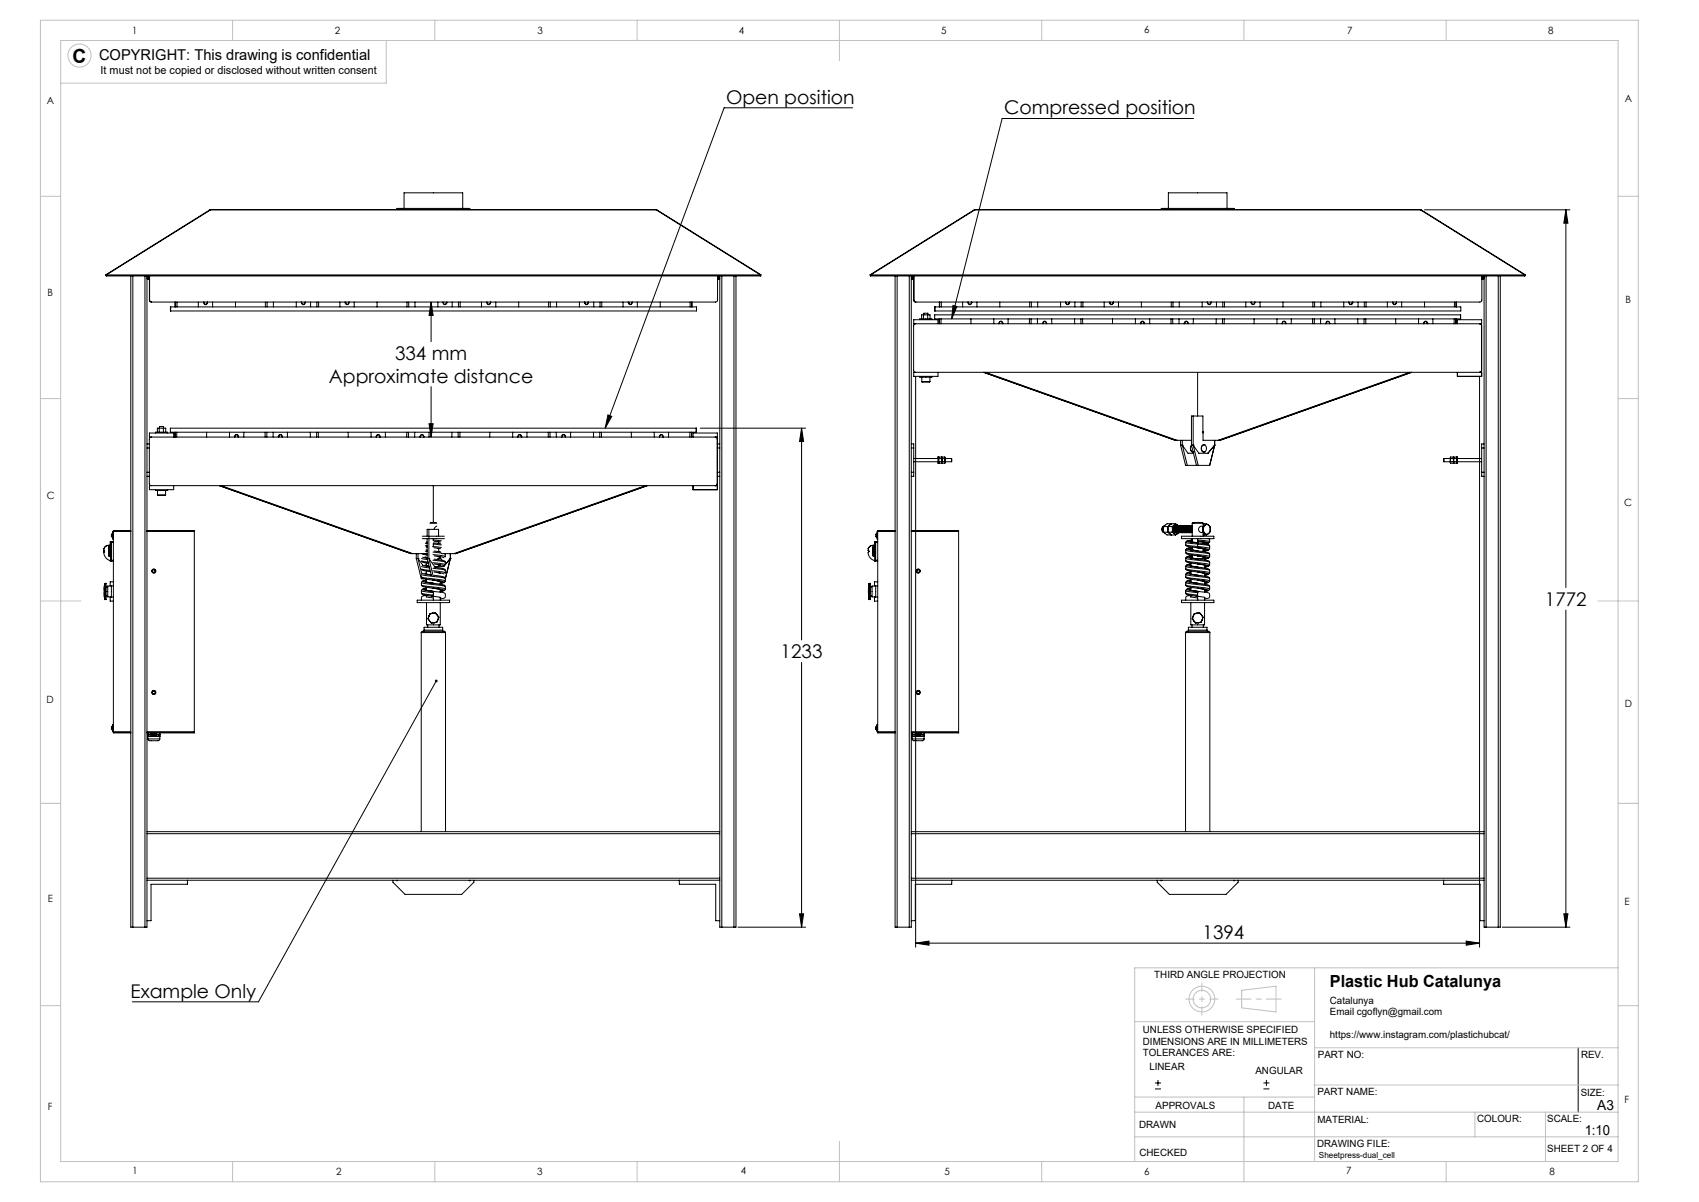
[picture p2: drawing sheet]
<svg xmlns="http://www.w3.org/2000/svg" width="420mm" height="297mm" viewBox="0 0 420 297" stroke-linecap="round" stroke-linejoin="round" font-family="sans-serif">
<g fill="none" stroke="#000" stroke-width=".25">
<path d="M210.8 26.6h-31.8l-29.4 79.2M295.1 29.3h-47.4l-12.4 49.5M51.9 51.8l.1 .1M52.1 51.8h110.1M52.1 51.8h.1M52.1 51.8l-25.8 16.1M99.1 51.5h-.2a.49 .49 0 0 0-.8 .3M99.1 51.5h16M99.1 51.5v.3M99.9 51.5v-3.9h14.5v3.9M115.1 51.5h.2a.49 .49 0 0 1 .8 .3M115.1 51.5v.3"/>
<path d="M162.2 51.8h.1M162.2 51.8l25.8 16.1M162.4 51.8l-.1 .1M162.4 51.8l25.8 16.1-.2 .3M162.4 51.8h-110.4l-25.9 16.1 .2 .3M240.9 51.8v.1M241 51.8h110.1M241 51.8h.1M241 51.8l-25.8 16.1M288.1 51.5h-.2a.49 .49 0 0 0-.8 .3M288.1 51.5h16M288.1 51.5v.3"/>
<path d="M288.8 51.5v-3.9h14.5v3.9M304.1 51.5h.2a.49 .49 0 0 1 .8 .3M304.1 51.5v.3M351.1 51.8h.1M351.1 51.8l25.8 16.1M351.3 51.8h-110.4l-25.8 16.1 .1 .3M351.3 51.8l25.8 16.1-.2 .3M351.3 51.8l-.1 .1M352.1 51.8h36M387.1 51.8l.5 3.3h-1zM387.1 51.8v93.4M26.3 67.9h161.7"/>
<path d="M26.3 68.2h161.7M26.3 67.9v.3M32.3 68.2v160.9h.5M32.8 68.2v160.9M35.8 68.2v160.9M36.3 68.2v160.9h-.5M36.3 68.8l.1 .1M36.4 68.2v.7M36.4 68.9h.1M36.5 68.2v.7M36.5 68.2v.6M36.5 68.8l.1 .1"/>
<path d="M36.5 68.8v.1M36.6 68.2v.7M36.6 68.9h.1M36.7 68.2v.7M36.7 68.2v.6M36.7 68.8v.1M36.7 68.8l.1 .1M36.8 68.2l.1 .7zM36.8 68.9h.1M36.9 74.1l.2 .4 .3 .1M36.9 68.8v.1M36.9 68.2v5.9"/>
<path d="M37 74.1l.1 .4 .4 .1M42.1 75.8h130.1v1h-130.1zM42.2 75.8v1M43.3 74.6v1.2M43.8 74.6v1.2M49 74.6v1.2M50.3 74.6a.51 .51 0 0 0 .5 .7 .51 .51 0 0 0 .5-.7 .44 .44 0 0 1-.4 .6 .44 .44 0 0 1-.5-.6M52.6 74.6v1.2M58.2 74.6v1.2M65.6 74.6v1.2M66 74.6v1.2M67.6 74.6v1.2"/>
<path d="M73.2 74.6v1.2M75.4 74.6a.44 .44 0 0 1-.5 .6 .44 .44 0 0 1-.4-.6 .51 .51 0 0 0 .5 .7 .51 .51 0 0 0 .5-.7M76.8 74.6v1.2M78.3 74.6v1.2M78.8 74.6v1.2M84 74.6v1.2M85.3 74.6a.51 .51 0 0 0 .5 .7 .51 .51 0 0 0 .5-.7 .44 .44 0 0 1-.4 .6 .44 .44 0 0 1-.5-.6M87.6 74.6v1.2M93.2 74.6v1.2M100.6 74.6v1.2M101 74.6v1.2M102.6 74.6v1.2"/>
<path d="M106.6 74.6l.5 3.3h-1zM106.6 74.6v9.8M108.2 74.6v1.2M110.4 74.6a.44 .44 0 0 1-.5 .6 .44 .44 0 0 1-.4-.6 .51 .51 0 0 0 .5 .7 .51 .51 0 0 0 .5-.7M111.8 74.6v1.2M113.3 74.6v1.2M113.8 74.6v1.2M119 74.6v1.2M120.3 74.6a.51 .51 0 0 0 .5 .7 .51 .51 0 0 0 .5-.7M120.4 74.6a.44 .44 0 0 0 .5 .6 .44 .44 0 0 0 .4-.6M122.6 74.6v1.2M128.2 74.6v1.2"/>
<path d="M135.6 74.6v1.2M136 74.6v1.2M137.6 74.6v1.2M143.2 74.6v1.2M145.4 74.6a.44 .44 0 0 1-.5 .6 .44 .44 0 0 1-.4-.6 .51 .51 0 0 0 .5 .7 .51 .51 0 0 0 .5-.7M146.8 74.6v1.2M148.3 74.6v1.2M148.8 74.6v1.2M154 74.6v1.2M155.3 74.6a.51 .51 0 0 0 .5 .7 .51 .51 0 0 0 .5-.7 .44 .44 0 0 1-.4 .6 .44 .44 0 0 1-.5-.6M157.6 74.6v1.2M163.2 74.6v1.2"/>
<path d="M170.6 74.6v1.2M171 74.6v1.2M177.4 68.2v5.9l-.2 .4-.3 .1h-139.4M177.4 68.9h.1M177.4 68.2v.7zM177.5 68.2v.6M177.5 68.8v.1M177.5 68.8l.1 .1M177.6 68.2v.7M177.6 68.9h.1M177.7 68.2v.7M177.7 68.2v.6"/>
<path d="M177.7 68.8v.1M177.7 68.8l.1 .1M177.8 68.2v.7M177.8 68.9h.1M177.9 68.2v.7M177.9 68.2v160.9h.5M177.9 68.8v.1M178.4 68.2v160.9M181.4 68.2v160.9M181.9 68.2v160.9h-.5M188 67.9v.3M215.2 67.9h161.7"/>
<path d="M215.2 68.2h161.7M215.2 67.9v.3M221.3 68.2v160.9h.5M221.8 68.2v160.9M224.8 68.2v160.9M225.3 68.2v160.9h-.5M225.3 68.8l.1 .1M225.4 68.2v.7M225.4 68.9h.1M225.5 68.2v.6M225.5 68.8l.1 .1M225.5 68.8l-.1 .1"/>
<path d="M225.6 68.2v.7zM225.6 68.9h.1M225.7 68.2v.6M225.7 68.8l-.1 .1M225.7 68.8v.1M225.7 68.2v.7M225.7 68.9h.1M225.8 68.2v.7M225.9 68.2v5.9l.1 .4 .4 .1M225.9 68.8l-.1 .1M225.9 68.2v5.9l.2 .4 .3 .1h139.4l.4-.1 .1-.4v-5.9M226.4 80l-.4 .1-.1 .4v11l.1 .4 .4 .1"/>
<path d="M227.4 79v-.2h3v.2M227.8 78.8v-1h2.1v1M228.3 77.8v1M228.4 77.8v-.4h1l-.1 1.4M231.1 77.8h130v1h-130zM231.1 75.8h130v1h-130zM231.1 75.8v1M231.9 80v-1h-6v1h140.4v-1h-6v1M232.2 78.8v1.2M232.2 74.6v1.2M232.6 78.8v1.2M232.7 74.6v1.2"/>
<path d="M235.6 75.5l1 .2-1.3 3.1zM238 74.6v1.2M239.2 74.6a.51 .51 0 0 0 .5 .7 .51 .51 0 0 0 .5-.7 .44 .44 0 0 1-.4 .6 .44 .44 0 0 1-.4-.6M240 78.8v1.2M241.5 74.6v1.2M245.7 78.8v1.2M247.2 74.6v1.2M247.8 80a.44 .44 0 0 0-.4-.6 .44 .44 0 0 0-.5 .6 .51 .51 0 0 1 .5-.7 .51 .51 0 0 1 .5 .7M249.2 78.8v1.2M254.5 78.8v1.2M254.5 74.6v1.2M254.9 78.8v1.2"/>
<path d="M255 74.6v1.2M256.5 78.8v1.2M256.5 74.6v1.2M257.7 80a.51 .51 0 0 1 .5-.7 .51 .51 0 0 1 .5 .7 .44 .44 0 0 0-.4-.6 .44 .44 0 0 0-.4 .6M260 78.8v1.2M262.2 74.6v1.2M264.3 74.6a.44 .44 0 0 1-.4 .6 .44 .44 0 0 1-.4-.6 .51 .51 0 0 0 .4 .7 .51 .51 0 0 0 .5-.7M265.6 78.8v1.2M265.7 74.6v1.2M267.2 78.8v1.2M267.3 74.6v1.2M267.6 78.8v1.2"/>
<path d="M267.7 74.6v1.2M273 74.6v1.2M274.2 74.6a.51 .51 0 0 0 .5 .7 .51 .51 0 0 0 .5-.7 .44 .44 0 0 1-.4 .6 .44 .44 0 0 1-.4-.6M275 78.8v1.2M276.5 74.6v1.2M280.7 78.8v1.2M282.2 74.6v1.2M282.8 80a.44 .44 0 0 0-.4-.6 .44 .44 0 0 0-.5 .6 .51 .51 0 0 1 .5-.7 .51 .51 0 0 1 .5 .7M284.2 78.8v1.2M289.5 78.8v1.2M289.5 74.6v1.2M289.9 78.8v1.2"/>
<path d="M290 74.6v1.2M291.5 78.8v1.2M291.5 74.6v1.2M292.7 80a.51 .51 0 0 1 .5-.7 .51 .51 0 0 1 .5 .7 .44 .44 0 0 0-.4-.6 .44 .44 0 0 0-.4 .6M295 78.8v1.2M297.2 74.6v1.2M299.3 74.6a.44 .44 0 0 1-.4 .6 .44 .44 0 0 1-.4-.6 .51 .51 0 0 0 .4 .7 .51 .51 0 0 0 .5-.7M300.6 78.8v1.2M300.7 74.6v1.2M302.2 78.8v1.2M302.3 74.6v1.2M302.6 78.8v1.2"/>
<path d="M302.7 74.6v1.2M308 74.6v1.2M309.2 74.6a.51 .51 0 0 0 .5 .7 .51 .51 0 0 0 .5-.7 .44 .44 0 0 1-.4 .6 .44 .44 0 0 1-.4-.6M310 78.8v1.2M311.5 74.6v1.2M315.7 78.8v1.2M317.2 74.6v1.2M317.8 80a.44 .44 0 0 0-.4-.6 .44 .44 0 0 0-.5 .6 .51 .51 0 0 1 .5-.7 .51 .51 0 0 1 .5 .7M319.2 78.8v1.2M324.5 78.8v1.2M324.5 74.6v1.2M324.9 78.8v1.2"/>
<path d="M325 74.6v1.2M326.5 78.8v1.2M326.5 74.6v1.2M327.7 80a.51 .51 0 0 1 .5-.7 .51 .51 0 0 1 .5 .7 .44 .44 0 0 0-.4-.6 .44 .44 0 0 0-.4 .6M330 78.8v1.2M332.2 74.6v1.2M334.3 74.6a.44 .44 0 0 1-.4 .6 .44 .44 0 0 1-.4-.6 .51 .51 0 0 0 .4 .7 .51 .51 0 0 0 .5-.7M335.6 78.8v1.2M335.7 74.6v1.2M337.2 78.8v1.2M337.3 74.6v1.2M337.6 78.8v1.2"/>
<path d="M337.7 74.6v1.2M343 74.6v1.2M344.2 74.6a.51 .51 0 0 0 .5 .7 .51 .51 0 0 0 .5-.7 .44 .44 0 0 1-.4 .6 .44 .44 0 0 1-.4-.6M345 78.8v1.2M346.5 74.6v1.2M350.7 78.8v1.2M352.2 74.6v1.2M352.8 80a.44 .44 0 0 0-.4-.6 .44 .44 0 0 0-.5 .6 .51 .51 0 0 1 .5-.7 .51 .51 0 0 1 .5 .7M354.2 78.8v1.2M359.5 78.8v1.2M359.5 74.6v1.2M359.9 78.8v1.2"/>
<path d="M360 74.6v1.2M361.1 77.8v1M365.8 80l.3 .1 .2 .4v11l-.2 .4-.3 .1M366.3 68.9h.1M366.4 68.2v.7M366.4 68.9h.1M366.5 68.2v.6M366.5 68.8l-.1 .1M366.5 68.8l.1 .1M366.6 68.2v.7M366.6 68.9h.1M366.7 68.2v.6"/>
<path d="M366.7 68.8l.1 .1M366.7 68.8l-.1 .1M366.8 68.2v.7M366.8 68.9h.1M366.9 68.2v160.9h.5M366.9 68.8l-.1 .1M367.4 68.2v160.9M370.4 68.2v160.9M370.9 68.2v160.9h-.5M376.9 67.9v.3M106.6 95.5v12.5M226.4 93v141"/>
<path d="M227.4 93v.2h3v-.2M227.9 94.3h2M227.9 93.2v1.1M229.9 93.2v1.1M231.9 92v1h-6v-1h140.4v1h-6v-1M243.2 92l47.3 16.8h4M243.6 92l47.4 16.8M296.1 92v10.8M348.5 92l-47.4 16.8M349 92l-47.4 16.8h-4.2v-1.9M365.8 93v141M36.3 116.7h.6"/>
<path d="M36.3 117.7h.6M36.3 109.7h.6M36.3 110.7h.6M37.4 108l-.3 .1-.2 .4v11l.2 .4 .3 .1M38.4 107v-.2h3v.2M38.9 106.8v-1h2.1v1M39.4 105.8v1M39.4 105.8v-.4h1v1.4M42.1 105.8h130v1h-130zM42.9 108v-1h-6v1h140.4v-1h-6v1M42.9 120v1h-6v-1h140.4v1h-6v-1M43.3 106.8v1.2"/>
<path d="M43.7 106.8v1.2M51.1 106.8v1.2M54.2 120l47.4 16.8 4 .1M54.7 120l47.3 16.8M56.7 106.8v1.2M58.9 108a.44 .44 0 0 0-.5-.5 .44 .44 0 0 0-.4 .5 .51 .51 0 0 1 .5-.7 .51 .51 0 0 1 .5 .7M60.3 106.8v1.2M65.5 106.8v1.2M66 106.8v1.2M67.5 106.8v1.2M68.8 108a.51 .51 0 0 1 .5-.7 .51 .51 0 0 1 .5 .7 .44 .44 0 0 0-.4-.6 .44 .44 0 0 0-.5 .6M71.1 106.8v1.2"/>
<path d="M76.7 106.8v1.2M78.3 106.8v1.2M78.7 106.8v1.2M86.1 106.8v1.2M91.7 106.8v1.2M93.9 108a.44 .44 0 0 0-.5-.5 .44 .44 0 0 0-.4 .5 .51 .51 0 0 1 .5-.7 .51 .51 0 0 1 .5 .7M95.3 106.8v1.2M100.5 106.8v1.2M101 106.8v1.2M102.5 106.8v1.2M103.8 108a.51 .51 0 0 1 .5-.7 .51 .51 0 0 1 .5 .7 .44 .44 0 0 0-.4-.6 .44 .44 0 0 0-.5 .6M106.1 106.8v1.2"/>
<path d="M106.1 104.7h1l-.5 3.3zM107.1 120v9.1M111.7 106.8v1.2M113.3 106.8v1.2M113.7 106.8v1.2M121.1 106.8v1.2M126.7 106.8v1.2M128.9 108a.44 .44 0 0 0-.5-.6 .44 .44 0 0 0-.4 .6 .51 .51 0 0 1 .5-.7 .51 .51 0 0 1 .5 .7M130.3 106.8v1.2M135.5 106.8v1.2M136 106.8v1.2M137.5 106.8v1.2"/>
<path d="M138.8 108a.51 .51 0 0 1 .5-.7 .51 .51 0 0 1 .5 .7 .44 .44 0 0 0-.4-.6 .44 .44 0 0 0-.5 .6M141.1 106.8v1.2M146.7 106.8v1.2M148.3 106.8v1.2M148.7 106.8v1.2M150.3 102.5l.9 .4-1.6 2.9zM156.1 106.8v1.2M159.6 120l-47.4 16.8M161.7 106.8v1.2M163.9 108a.44 .44 0 0 0-.5-.5 .44 .44 0 0 0-.4 .5 .51 .51 0 0 1 .5-.7 .51 .51 0 0 1 .5 .7M165.3 106.8v1.2M170.5 106.8v1.2"/>
<path d="M171 106.8v1.2M173.1 105.8h26.1M176.8 108l.4 .1 .1 .4v11.1l-.5 .4M177.3 113.3h.1M177.3 114.1h.1M177.9 116.7h-.6v1h.6M177.9 109.7h-.6v1h.6M198.2 105.8l.5 3.3h-1.1zM198.2 105.8v52.3M225.3 109.7h.6v1M225.3 116.7h.6M225.3 110.7h.6"/>
<path d="M225.9 116.7v1h-.6M225.9 113.3h6M225.9 114.1h6M225.9 110.7v6M231.9 112.9h.1v1.6h-.1zM232 114.3l.1 .1M232.1 114.1h.7M232.1 112.9l-.1 .1M232.1 113.3h.7M232.1 114.4h.7M232.1 112.9h.7M232.1 113.3v.8"/>
<path d="M232.1 112.9v.4M232.1 114.1v.3M232.8 112.9v.1M232.8 113.3l.1 .8M232.8 114.1l.1 .3M232.8 112.9v.2M232.8 113.1v1.2M232.8 113v.1M232.8 114.3h.1M232.8 114.3l.1 .1M232.8 114.3v.1M232.8 113.1l.1 .2"/>
<path d="M232.9 114.1h2.3M232.9 112.9l-.1 .1M232.9 113.3h.7M232.9 114.4h.7M232.9 112.9h.7M232.9 113.3l-.1 .8M232.9 112.9l-.1 .4M232.9 114.1l-.1 .2M233.6 112.9v.2M233.6 113.3v.4M233.6 113.1v.6M233.6 113.7v.6"/>
<path d="M233.6 114.3v.1M233.6 113.3h1.6M233.6 113.1v.2M235.2 113.3v.8M291.8 110l1.3 5h5.9M291.8 110h.5M291.8 108.8v1.2M292.3 110h.1M292.3 110l1.4 2h1.3M292.3 110l1.2 5M292.3 108.8v1.2M294.5 110h.5"/>
<path d="M294.5 110l1.3 5M294.9 111.7h.1M295 111.7a.98 .98 0 0 1-.5-1.6 1 1 0 0 0 .4 1.6M295 110h.1M295 110l1.2 5M295 102.8v7.2M295 110l1.4 2h2.2l1.7-2M297.2 110.1a.77 .77 0 0 1 1 .2 .77 .77 0 0 1-.1 1 .65 .65 0 0 1-.9 .3 .65 .65 0 0 1-.2-.9zM297.3 106.8h.2M297.4 106.7v.2M297.4 106.7v-3.9h-2.9v7.2M297.6 111.7h.1"/>
<path d="M297.6 109.9h.1M297.6 109.9a.95 .95 0 0 0-.6 .9 .95 .95 0 0 0 .6 .9M300.3 108.8v1.2M300.3 110h.1M300.3 108.8v1.2l-1.3 5M356.9 113.3v.8M356.9 113.3h1.6M358.5 113.7v.6M358.5 113.1v.6M358.5 114.3l.1 .1M358.5 113.1l.1 .2M358.6 112.9l-.1 .2"/>
<path d="M358.6 113.3h.7M358.6 114.4h.7M358.6 112.9h.7M358.6 113.3l-.1 .4M359.3 114.1h-2.4M359.3 112.9v.1M359.3 113.3l.1 .8M359.3 114.1l.1 .3M359.3 112.9l.1 .4M359.3 113.1v1.2M359.3 114.3h.1M359.3 113v.1"/>
<path d="M359.3 114.3l.1 .1M359.3 114.3v.1M359.3 113.1v.2M359.4 114.1h.7M359.4 112.9l-.1 .1M359.4 113.3l-.1 .8M359.4 113.3h.7M359.4 114.1l-.1 .2M359.4 114.4h.7M359.4 112.9l-.1 .2M359.4 112.9h.7M360.1 112.9v.1"/>
<path d="M360.1 113.3v.8M360.1 114.1v.3M360.1 112.9v.4M360.1 112.9a.37 .37 0 0 1 .2 .6v1h-.2zM360.1 114.3v.1M360.3 113.3h6M360.3 114.1h6M366.3 116.7v1h.6M366.3 116.7h.6M366.3 110.7h.6M366.3 110.7v6M366.9 109.7h-.6v1"/>
<path d="M25.7 136l.2 .2-.1 .2a1.9 1.9 0 0 0 1.5 2.1v-1M25.7 136l.1 .2M25.7 136h.1M25.7 135.6h.1M25.7 135.6v.4M25.8 136.3v.1M25.8 136.3h.1M25.8 136.2h.1M25.8 136.4h.1M25.8 136.2v.1M26.8 135.2v2M26.8 137.2h.1"/>
<path d="M26.8 137.2l.3 .3M26.9 137.2l.2 .3M26.9 135.2v2M26.9 135.2h-.1M26.9 136.1h.1M26.9 136.4h.1M27.1 135l-.2 .2M27.1 135v2.5M27.1 137.5h.1M27.1 135h.2M27.1 135l-.3 .2M27.1 135h.1"/>
<path d="M27.2 138.5l.8 .1M27.3 137.5h-.2M27.3 135v2.5M27.3 135l-.1-.3a1.38 1.38 0 0 0-1.5 .9M27.3 137.5h.1M27.3 135h.1M27.3 137.2h.1M27.3 135.2h.1M27.4 138.4l.1 .1M27.4 138.4h.6M27.4 134h.6M27.4 134v4.4"/>
<path d="M27.5 133.8v4.8M27.5 134h-.1M27.8 131.8l-.3 .2v.6l.3 .2M27.8 131.8v1M27.8 132.8h.1M27.8 131.8h.1M28 131.4h-.1v1.8h.1M28 133.8l-.8 .1v.8M28 131.3h4.3M32.3 131.1h-4.3v50h4.3M36.3 131.3h11.7M36.3 131.1h11.7v50h-11.7"/>
<path d="M38.4 121v.2h3v-.2M38.9 122.3h2M38.9 121.2v1.1M40.9 121.2v1.1M102.9 138h.4M102.9 138l1.2 5h.7M102.9 136.8v1.2M103.3 138h.1M103.3 138l1.2 1.7 1.6 .3M103.3 138l1 3.8M103.3 136.8v1.2M104.2 138.6l1.6 .3"/>
<path d="M104.2 138l1.5 .3M104.2 140l2 .3M104.3 138.8l1.6 .4M104.3 136.8l1.3 .3M104.4 133.1h1.4M104.4 132.5h1.4M104.5 137.6l1.1 .3M105.1 136.2l.5 .1M105.1 134.2l.5 .1M105.1 134.8l.5 .1M105.2 139.5l.1 .3 .8 .2-.7-.2M105.2 137.5l-.1 .2 .5 .2-.3-.1"/>
<path d="M105.3 135.1l.3 .1M105.3 135.9h.3M105.3 133.9l.3 .1M105.4 139.1v.2zM105.4 139.1v.7M105.6 137.8h-.1M105.6 138h.4M105.6 138l.7 2.9M105.6 132.5v-1.7h2.8v1.7M105.6 133.1v4.9M106 138h.1M106 138l1.1 4.3"/>
<path d="M106 130.8v7.2M106 138l1.4 2h2.3l.1-.2M106.1 133.1h3.8M106.1 132.5h3.8M106.3 129.3h1.7M106.4 129.1h1.4M107 135h.1M107 139l3.1 .5M107 137l3.1 .5M107 136.4l2.1 .3M107 138.4l3.1 .5M107 134.4h.2"/>
<path d="M107.1 135v.2M107.1 135l2 .3M107.1 133.4v.2M107.1 133.4l2 .2M107.1 133.1v.3M107.2 134.4l1.9 .3M107.2 134.4l-.1 .6M107.2 134.2v.2M107.3 134.1l1.7 .3M107.3 138.2l1.7 .2a.97 .97 0 0 1 1.1 .5M107.3 136.1l1.7 .3M107.3 139.4l2.5 .4"/>
<path d="M107.3 137.4l2.5 .4M107.3 135.4l1.6 .2M107.3 133.8l1.6 .1M108 130l-.5 .4-.2 .4M108.3 139.5l.6 .2-.6-.2 .4 .2M108.3 137.5l.5 .2M108.3 135.5l.2 .1v.7M108.3 133.9h.2M108.4 133.9v.4M108.7 139.7h.1M108.7 137.9h.1M108.7 137.9l-.5 .3a.56 .56 0 0 1 .6-.3 .56 .56 0 0 1 .4 .5"/>
<path d="M109.1 136.8h3.5l47.4-16.8-47.4 16.8M109.8 136.8l.3 .1M110.1 136.8v.1M110.1 138.9v.6M110.1 136.9v.6M110.1 139.5v.1M110.1 137.5v.1M111.3 138h.1M111.3 136.8v1.2M111.3 138l-1.2 1.5M111.3 138l-1.2 5M111.3 136.8v1.2l-1.2 5"/>
<path d="M214.6 136l.2 .2-.1 .2a1.9 1.9 0 0 0 1.6 2.1v-1M214.6 136l.1 .2M214.6 136h.1M214.6 135.6h.1M214.6 135.6v.4M214.7 135.6h.1M214.7 135.6h-.1M214.7 136.3v.1M214.7 136.3h.1M214.7 136.2h.1M214.7 136.4h.1M214.7 136.2v.1"/>
<path d="M215.8 135.2v2M215.8 137.2h.1M215.8 137.2l.2 .3M215.8 135.2h.1M215.8 136.1h.1M215.8 136.4h.1M216 135l-.2 .2M216 135v2.5M216 137.5h.1M216 135h.3M216 135h.1M216.2 138.5l.8 .1"/>
<path d="M216.3 137.5h-.3M216.3 135v2.5M216.3 135l-.1-.3a1.38 1.38 0 0 0-1.5 .9M216.3 137.5h.1M216.3 135h.1M216.3 137.2h.1M216.3 135.2h.1M216.4 138.4l.1 .1M216.4 138.4h.6M216.4 134h.6M216.4 134v4.4M216.5 133.8v4.8"/>
<path d="M216.5 134h-.1M216.8 131.8l-.3 .2v.6l.3 .2M216.8 132.3v.5M216.8 131.8v.5M216.8 132.8h.1M216.8 131.8h.1M216.8 132.3v.9h.2M217 131.4h-.2v.9M217 133.8l-.8 .1v.8M217 131.3h4.3M221.3 131.1h-4.3v50h4.3M225.3 131.3h11.7"/>
<path d="M225.3 131.1h11.7v50h-11.7M287.5 130.1l.2-.1a.89 .89 0 0 0-.5 .8 .89 .89 0 0 0 .5 .8 .91 .91 0 0 1-.2-1.5zM287.6 130.4v.8M287.6 130.3v1M287.6 130.1v.1a1.01 1.01 0 0 0 .1 1.3M287.7 130.1v1.4M287.7 130.1h.9M287.7 131.5l.1 .2a1.7 1.7 0 0 0 1.7 .5M287.7 131.5h.9M287.7 130.1a.97 .97 0 0 0 0 1.4M288.6 130.1l.1 .7M288.6 131.5l.5 .3"/>
<path d="M288.7 130.8l-.1 .7M288.7 130.8v.1M288.8 131.5l.3 .3M288.8 130.1v1.4M288.8 131.5h1M288.8 130.1h1M289.1 131.8l.5 .4h1M289.1 131.8l.4 .4M289.5 129.4a1.73 1.73 0 0 0-1.8 .7M289.5 129.4l-.9 .7M289.5 129.4l.1 .1M289.6 132.1l-.1 .1"/>
<path d="M289.8 131.5l.5 .3M289.8 130.1v.7M289.8 130.8v.7M289.8 130.8l.5 1M290.3 131.8l.3 .4M290.3 129.8l-.5 .3M290.3 129.8l-.5 1M290.3 129.8l.4-.2 .4 .2M290.3 131.8l.4 .2 .4-.2M290.6 129.4a1.75 1.75 0 0 0-1.8 .7M290.6 129.4l-.3 .4M290.6 129.4l.5 .4"/>
<path d="M290.7 130h.1M290.7 131.6h.1M290.7 130a.83 .83 0 0 0-.6 .8 .83 .83 0 0 0 .6 .8M290.8 130a.85 .85 0 0 0-.6 .8 .85 .85 0 0 0 .6 .8M290.8 130h.1M290.8 131.6h.1M290.8 130a.82 .82 0 0 0-.6 .8 .82 .82 0 0 0 .6 .8M290.9 130a.85 .85 0 0 0-.6 .8 .85 .85 0 0 0 .6 .8M290.9 130h.1M290.9 131.6h.1M291 130a.82 .82 0 0 0-.6 .8 .82 .82 0 0 0 .6 .8M291.1 130a.83 .83 0 0 0-.6 .8 .83 .83 0 0 0 .6 .8"/>
<path d="M291.1 129.8l.2 .2M291.1 131.8l-.5 .4M291.1 129.8l.3 .2a.83 .83 0 0 0-.6 .8 .83 .83 0 0 0 .6 .8l-.3 .2M291.1 130a.82 .82 0 0 0-.6 .8 .82 .82 0 0 0 .6 .8M291.2 130a.85 .85 0 0 0-.6 .8 .85 .85 0 0 0 .6 .8M291.2 130h.1M291.2 131.6h.1M291.3 130a.82 .82 0 0 0-.7 .8 .82 .82 0 0 0 .7 .8M291.3 131.6l-.2 .2M291.3 130a.85 .85 0 0 0-.5 .8 .85 .85 0 0 0 .5 .8M291.3 130h.1M291.3 131.6h.1"/>
<path d="M291.5 130a.83 .83 0 0 0-.6 .8 .83 .83 0 0 0 .6 .8M291.5 130a.82 .82 0 0 0-.6 .8 .82 .82 0 0 0 .6 .8M291.6 131.6h.1M291.6 130a.84 .84 0 0 0-.6 .8 .84 .84 0 0 0 .6 .8M291.7 130a.82 .82 0 0 0-.6 .8 .82 .82 0 0 0 .6 .8M291.7 130a.85 .85 0 0 0-.5 .8 .85 .85 0 0 0 .5 .8M291.7 130h.1M291.7 131.6h.1M291.8 130a.82 .82 0 0 0-.6 .8 .82 .82 0 0 0 .6 .8M291.9 130a.82 .82 0 0 0-.6 .8 .82 .82 0 0 0 .7 .8 .82 .82 0 0 1-.6-.8 .82 .82 0 0 1 .6-.8M292.1 130a.83 .83 0 0 0-.6 .8 .83 .83 0 0 0 .6 .8M292.1 132.5h8v.6h-8z"/>
<path d="M292.1 130a.82 .82 0 0 0-.6 .8 .82 .82 0 0 0 .6 .8M292.2 130a.85 .85 0 0 0-.6 .8 .85 .85 0 0 0 .6 .8M292.2 130h.1M292.2 131.6h.1M292.3 130a.82 .82 0 0 0-.7 .8 .82 .82 0 0 0 .7 .8M292.3 130a.85 .85 0 0 0-.6 .8 .85 .85 0 0 0 .6 .8M292.3 130h.1M292.3 131.6h.1M292.4 130a.82 .82 0 0 0-.6 .8 .82 .82 0 0 0 .6 .8M292.5 130a.83 .83 0 0 0-.6 .8 .83 .83 0 0 0 .6 .8M292.5 130a.82 .82 0 0 0-.6 .8 .82 .82 0 0 0 .6 .8M292.6 131.6h.1"/>
<path d="M292.6 130a.84 .84 0 0 0-.6 .8 .84 .84 0 0 0 .6 .8M292.7 130a.82 .82 0 0 0-.6 .8 .82 .82 0 0 0 .6 .8M292.7 130a.85 .85 0 0 0-.5 .8 .85 .85 0 0 0 .5 .8M292.7 130h.1M292.7 131.6h.1M292.8 130a.82 .82 0 0 0-.6 .8 .82 .82 0 0 0 .6 .8M292.9 130a.82 .82 0 0 0-.6 .8 .82 .82 0 0 0 .7 .8 .82 .82 0 0 1-.7-.8 .82 .82 0 0 1 .7-.8M293 130a.83 .83 0 0 0-.6 .8 .83 .83 0 0 0 .6 .8M293.1 130a.82 .82 0 0 0-.6 .8 .82 .82 0 0 0 .6 .8M293.1 136.5a1.55 1.55 0 0 0 1.6 .7l1.3 .1M293.1 138.5a2.47 2.47 0 0 0 2.2 .7l.7 .1M293.1 134.6a1.17 1.17 0 0 0 1.4 .6l1.4 .1"/>
<path d="M293.1 135.9v.6M293.1 137.9v.6M293.1 139.9v.6M293.1 135.9a1.53 1.53 0 0 1 1.6-.6l-1.2 .3a3 3 0 0 0 2.1 .5h.5M293.1 137.9l.4-.4 1.2-.2-1.2 .3a3 3 0 0 0 2.1 .5h.5M293.1 139.9a1.11 1.11 0 0 1 1.3-.5l-.9 .2a3 3 0 0 0 2.1 .5h.5M293.1 134v.6M293.1 134l3 .4M293.1 135.9l5.9 1M293.1 137.9l5.9 1M293.1 139.9l5.9 1M293.1 134.6l2.9 .4"/>
<path d="M293.1 138.5l5.9 1M293.1 136.5l5.9 1M293.2 130a.85 .85 0 0 0-.6 .8 .85 .85 0 0 0 .6 .8M293.2 130h.1M293.2 131.6h.1M293.2 130a.82 .82 0 0 0-.6 .8 .82 .82 0 0 0 .6 .8M293.3 130a.85 .85 0 0 0-.6 .8 .85 .85 0 0 0 .6 .8M293.3 130h.1M293.3 131.6h.1M293.4 130a.82 .82 0 0 0-.6 .8 .82 .82 0 0 0 .6 .8M293.5 130a.83 .83 0 0 0-.6 .8 .83 .83 0 0 0 .6 .8M293.5 130a.82 .82 0 0 0-.6 .8 .82 .82 0 0 0 .6 .8"/>
<path d="M293.6 131.6h.1M293.6 130a.84 .84 0 0 0-.6 .8 .84 .84 0 0 0 .6 .8M293.7 130a.82 .82 0 0 0-.7 .8 .82 .82 0 0 0 .7 .8M293.7 130a.85 .85 0 0 0-.5 .8 .85 .85 0 0 0 .5 .8M293.7 130h.1M293.7 131.6h.1M293.8 130a.82 .82 0 0 0-.6 .8 .82 .82 0 0 0 .6 .8M293.9 130a.82 .82 0 0 0-.6 .8 .82 .82 0 0 0 .7 .8 .82 .82 0 0 1-.7-.8 .82 .82 0 0 1 .7-.8M294 130a.83 .83 0 0 0-.6 .8 .83 .83 0 0 0 .6 .8M294.1 130a.82 .82 0 0 0-.6 .8 .82 .82 0 0 0 .6 .8M294.1 130a.85 .85 0 0 0-.5 .8 .85 .85 0 0 0 .5 .8M294.1 130h.1"/>
<path d="M294.1 131.6h.1M294.2 130a.82 .82 0 0 0-.6 .8 .82 .82 0 0 0 .6 .8M294.2 133.8l1.8 .3M294.3 137.8l1.8 .3M294.3 130a.85 .85 0 0 0-.6 .8 .85 .85 0 0 0 .6 .8M294.3 130h.1M294.3 131.6h.1M294.3 139.8l.4 .1M294.3 135.8l1.8 .3M294.4 139.4l-.4 .2a2.08 2.08 0 0 0 1.7 .5h.4M294.4 139.1v.7M294.4 130a.82 .82 0 0 0-.6 .8 .82 .82 0 0 0 .6 .8"/>
<path d="M294.5 130a.83 .83 0 0 0-.6 .8 .83 .83 0 0 0 .6 .8M294.5 130a.82 .82 0 0 0-.6 .8 .82 .82 0 0 0 .6 .8M294.5 130.1l.2-.1a.94 .94 0 0 0 0 1.6 .93 .93 0 0 1-.2-1.5zM294.6 131.6h.1M294.6 130a.84 .84 0 0 0-.6 .8 .84 .84 0 0 0 .6 .8M294.7 130a.82 .82 0 0 0-.7 .8 .82 .82 0 0 0 .7 .8M294.7 130a.85 .85 0 0 0-.6 .8 .85 .85 0 0 0 .6 .8M294.7 130h.1M294.7 131.6h.1M294.7 133.5h-.1a1.25 1.25 0 0 0-1.5 .5M294.7 129.3h2.7M294.7 129.3l.2-.2h2.3l.2 .2"/>
<path d="M294.7 130.6v.3M294.7 130.3v1M294.7 130.1v.1a1.01 1.01 0 0 0 0 1.3M294.7 130a.86 .86 0 0 0-.5 .8 .86 .86 0 0 0 .5 .8M294.7 133.5l-1.3 .2 2.7 .4M294.7 135.4l-.7 .2a2.08 2.08 0 0 0 1.7 .5h.4M294.7 137.4l-.7 .2a2.08 2.08 0 0 0 1.7 .5h.4M294.7 133.5l-.7 .2 2.1 .4M294.7 137.7l-.3 .1M294.7 135.7l-.3 .1M294.7 133.9h-.2M294.7 129.3v3.2"/>
<path d="M294.7 133.1v.8M294.7 135.2v.7M294.7 137.2v.7M294.7 130.2l-.1 .5 .1 .7M294.7 130.1a.99 .99 0 0 0 0 1.4M295.3 138h2.5M295.8 135.3h.2M295.9 135.3h.1M296 137.3h.1M296 139.3h.1M296 137.3l1.9 .4M296 137.3l.4 .1a2.12 2.12 0 0 1 1.7 .5l-.3 .1"/>
<path d="M296 139.3l.4 .1a2.12 2.12 0 0 1 1.7 .5l-.3 .1M296 139.3l.5 .1a3.1 3.1 0 0 1 2.2 .5l-.9 .2h.2a.96 .96 0 0 0 1-.6M296 137.3l.5 .1a3.1 3.1 0 0 1 2.2 .5l-.9 .2 1-.2 .2-.4M296 134.1h.1M296 135.3l.5 .1a3.1 3.1 0 0 1 2.2 .5l-1.3 .3 .6-.1a.95 .95 0 0 0 1-.6M296 135.3l.4 .1a2.12 2.12 0 0 1 1.7 .5l-.7 .2M296 133.7l2.7 .4-.9 .3a1.08 1.08 0 0 0 1.2-.6M296 133.7l2.1 .4-.5 .2M296 135v.3M296 135l3 .5M296 133.4v.3M296 133.4l3 .4"/>
<path d="M296.1 133.1l-.1 .3M296.1 134.4l2.9 .5M296.1 134.4l-.1 .6M296.1 134.1v.3M296.1 134.1l1.8 .3a1.04 1.04 0 0 1 1.1 .5M296.1 136.1l1.9 .3a.96 .96 0 0 1 1 .5M296.1 138.1l1.9 .3a.97 .97 0 0 1 1 .5M296.1 135.3l1.7 .4M296.5 130.3l.3-.3a.75 .75 0 0 1 .6 1.2 .64 .64 0 0 1-1 .2 .64 .64 0 0 1 0-.9zM297.4 131.5l.5 .3M297.4 130.2l.1 .6M297.4 129.3v3.2"/>
<path d="M297.4 133.9v.4M297.4 135.6v.7M297.4 137.6v.4M297.4 132l.3 .2h.6M297.5 130.8l-.1 .6M297.5 130.8l.4 1M297.6 134h-.2M297.7 137.6l-.3 .2M297.7 135.6l-.3 .2M297.8 138v.4M297.8 139.6v.8M297.9 131.8l.4 .4"/>
<path d="M297.9 129.8l-.5 .3M297.9 129.8l-.4 1M297.9 129.8l.4-.2 .5 .2M297.9 131.8l.4 .2 .5-.2M298.3 129.4l-.4 .4M298.3 129.4l.5 .4M298.3 129.4h-.6l-.3 .2M298.6 133.1l.4 .1M298.8 129.8l.4 1M298.8 131.8l-.5 .4M298.8 129.8a.89 .89 0 0 1 .4 1M299 133.1v.1"/>
<path d="M299 138.9v.6M299 136.9v.6M299 134.9v.6M299 133.2v.6M299.2 130.8l-.4 1M299.2 130.8a.89 .89 0 0 1-.4 1M25.8 145.5h.1M25.8 147.5v-1.1l.1 1.7M25.8 144.8v2.7M25.8 144.8v.7M25.8 144.8h.1M25.8 147.5h.1"/>
<path d="M25.9 148.1h.1M25.9 144.2l-.1 1.7v-.4M25.9 144.2v3.9M26 144.1l-.1 .1M26 144.1a.45 .45 0 0 1 .3 .3 .45 .45 0 0 1-.1 .5v2.5a.45 .45 0 0 1 .1 .4 .45 .45 0 0 1-.3 .3M26 144.1v4M26.2 145h.4M26.2 147.3h.4M27.2 147.5v1h.8M27.5 144.8h-.9v2.7h1.4M28 144.8h-.5v2.7M28 143.8h-.8v1"/>
<path d="M103.1 148.3h8v.6h-8zM104.1 156.3l.3-.3h5.4l.3 .3M104.1 156.3h6M104.1 156.3v49.2M104.2 142.5a1.55 1.55 0 0 0 1.6 .7l1.3 .1M104.2 144.5a2.47 2.47 0 0 0 2.2 .8h.7M104.2 146.5a1.57 1.57 0 0 0 1.6 .7l1.1 .1M104.2 143.9v.6M104.2 145.9v.6M104.2 143.9l.2-.3 1-.2-.9 .2a3 3 0 0 0 2.2 .5h.5M104.2 145.9a1.11 1.11 0 0 1 1.2-.5l-.9 .2a3 3 0 0 0 2.2 .5h.5M104.2 142.3v.2"/>
<path d="M104.2 143.9l5.9 1M104.2 145.9l3 .5M104.2 146.5l2.9 .5M104.2 144.5l5.9 1M104.2 142.5l5.9 1M104.2 142l5.9 .9M104.2 140.6l2.2 .4M104.2 140.7l.6 .3 1.6 .3M104.5 141.6l2.2 .5M104.6 142.9v.1M104.8 155.7l-.3 .3M104.8 155.7v-.7h4.6v.7"/>
<path d="M104.8 155.7h4.6M105.2 141.5l.1 .3 1.3 .2M105.3 147.4l1.8 .3M105.3 143.8l1.9 .3M105.4 147.1l-.7 .1a.7 .7 0 0 0-.5 1.1M105.4 148.9v5.5h3.4v-5.5M105.4 143.4l-.3 .2a2.08 2.08 0 0 0 1.7 .5h.4M105.4 145.4l-.3 .2a2.08 2.08 0 0 0 1.7 .5h.4M105.4 141.1v.7M105.4 143.1v.7M105.4 145.1v.7M105.4 147.1v.4"/>
<path d="M105.7 154.4v.6M106 152.3a.69 .69 0 0 0 .2 1.1M106 152.3l-.1 .6 .3 .5M106.2 153.4a.69 .69 0 0 0 1.1 .5M106.2 153.4l.5 .4 .6 .1M106.4 141.2l.2 .9M106.6 146l.4 .1M106.7 147.3h.4M107 151.5a.69 .69 0 0 1 1.1 .5M107 151.5l.6 .1 .5 .4M107 151.5l-.6 .3-.4 .5M107 151.5a.69 .69 0 0 0-1 .8"/>
<path d="M107 146.1h.1M107 146.1h.2M107 141l3.1 .5M107 140.4l3.1 .5M107.1 143.3h.1M107.1 145.3h.1M107.1 143.3l1.8 .4M107.1 143.3l.4 .1a2.12 2.12 0 0 1 1.7 .5l-.4 .1M107.1 145.3l.4 .1a2.12 2.12 0 0 1 1.7 .5l-.4 .1M107.1 143.3l.5 .1a3.1 3.1 0 0 1 2.2 .5l-1 .2 1-.2 .3-.4M107.1 145.3l.5 .1a3.1 3.1 0 0 1 2.2 .5l-1 .2h.2a.96 .96 0 0 0 1.1-.6M107.1 147.3l1.9 .3"/>
<path d="M107.1 147v.3M107.1 147.7h.1M107.1 147.7v.6M107.2 146.4l-.1 .6M107.2 146.2v.2M107.2 146.1l2 .3a.81 .81 0 0 1 .9 .8 .81 .81 0 0 1-1.1 .7l-.2 .1M107.2 144.1l1.8 .3a.97 .97 0 0 1 1.1 .5M107.3 142.2l1.8 .2a.96 .96 0 0 1 1 .5M107.3 140.2l1.7 .2a1.04 1.04 0 0 1 1.1 .5M107.3 141.4l2.5 .4M108.1 152l.2 .5-.1 .6M108.1 152a.69 .69 0 0 1 .1 1.1"/>
<path d="M108.2 153.1l-.3 .5-.6 .3M108.2 153.1a.69 .69 0 0 1-.9 .8M108.3 141.5l.5 .2M108.5 154.4v.6M108.8 143.7v.7M108.8 145.7v.6M108.8 147.6v.7M109.4 155.7l.3 .3M110.1 144.9v.6M110.1 142.9v.6M110.1 140.9v.6M110.1 141.5v.1"/>
<path d="M110.1 156.3v49.2M214.7 145.5h.1M214.7 144.8v2.7M214.7 146.4v1.1M214.7 144.8v.7M214.7 144.8h.1M214.7 147.5h.1M214.7 146.4l.1 .1M214.8 146.5v1.6M214.8 148.1h.1M214.8 144.2v1.7l-.1-.4M214.8 144.2v3.9"/>
<path d="M214.9 144.1l-.1 .1M214.9 144.1a.45 .45 0 0 1 .4 .3 .45 .45 0 0 1-.1 .5v2.5a.45 .45 0 0 1 .1 .4 .45 .45 0 0 1-.4 .3M214.9 144.1v4M215.2 145h.4M215.2 147.3h.4M216.2 147.5v1h.8M216.5 144.8h-.9v2.7h1.4M217 144.8h-.5v2.7M217 143.8h-.8v1M292.1 148.3h8v.6h-8zM293.1 156.3l.3-.3h5.4l.3 .3M293.1 156.3h6"/>
<path d="M293.1 156.3v49.2M293.1 140.5a2.47 2.47 0 0 0 2.2 .7l.7 .1M293.1 142.5a1.55 1.55 0 0 0 1.6 .7l1.3 .1M293.1 144.5a2.47 2.47 0 0 0 2.2 .8h.7M293.1 146.5a1.57 1.57 0 0 0 1.6 .7l1.1 .1M293.1 141.9v.6M293.1 143.9v.6M293.1 145.9v.6M293.1 141.9a1.09 1.09 0 0 1 1.3-.5l-.9 .2a3 3 0 0 0 2.1 .5h.5M293.1 143.9l.3-.3 1-.2-.9 .2a3 3 0 0 0 2.1 .5h.5M293.1 145.9a1.11 1.11 0 0 1 1.3-.5l-.9 .2a3 3 0 0 0 2.1 .5h.5M293.1 141.9l5.9 1"/>
<path d="M293.1 143.9l5.9 1M293.1 145.9l3 .5M293.1 146.5l2.9 .5M293.1 144.5l5.9 1M293.1 142.5l5.9 1M293.1 140.5l5.9 1M293.8 155.7l-.3 .3M293.8 155.7v-.7h4.6v.7M293.8 155.7h4.6M294.2 147.4l1.9 .3M294.3 143.8l1.8 .3M294.4 147.5l-.1-.4-.7 .1a.7 .7 0 0 0-.5 1.1"/>
<path d="M294.4 148.9v5.5h3.4v-5.5M294.4 141.4l-.4 .2a2.08 2.08 0 0 0 1.7 .5h.4M294.4 143.4l-.4 .2a2.08 2.08 0 0 0 1.7 .5h.4M294.4 145.4l-.4 .2a2.08 2.08 0 0 0 1.7 .5h.4M294.4 141.1v.7M294.4 143.1v.7M294.4 145.1v.7M294.7 154.4v.6M295 152.3a.69 .69 0 0 0 .1 1.1M295 152.3l-.1 .6 .2 .5M295.1 153.4a.69 .69 0 0 0 1.1 .5M295.1 153.4l.5 .4 .6 .1"/>
<path d="M295.5 146l.4 .1M295.7 147.3h.3M295.8 147.3h.1M295.9 151.5a.69 .69 0 0 0-.9 .8M295.9 151.5l-.6 .3-.3 .5M295.9 151.5l.6 .1 .5 .4M295.9 151.5a.69 .69 0 0 1 1.1 .5M295.9 146.1h.1M295.9 146.1h.2M296 141.3h.1M296 143.3h.1M296 145.3h.1"/>
<path d="M296 141.3l1.8 .4M296 143.3l1.9 .4M296 141.3l.4 .1a2.12 2.12 0 0 1 1.7 .5l-.3 .1M296 143.3l.4 .1a2.12 2.12 0 0 1 1.7 .5l-.3 .1M296 145.3l.4 .1a2.12 2.12 0 0 1 1.7 .5l-.3 .1M296 145.3l.5 .1a3.1 3.1 0 0 1 2.2 .5l-.9 .2h.2a.96 .96 0 0 0 1-.6M296 143.3l.5 .1a3.1 3.1 0 0 1 2.2 .5l-.9 .2 1-.2 .2-.4M296 141.3l.5 .1a3.1 3.1 0 0 1 2.2 .5l-.9 .2h.2a.95 .95 0 0 0 1-.6M296 147.3l1.9 .3M296 147.3h.1M296 147v.3M296.1 147.7h.1"/>
<path d="M296.1 147.7v.6M296.1 146.4l-.1 .6M296.1 146.2v.2M296.1 146.1l2 .3a.81 .81 0 0 1 .9 .8 .81 .81 0 0 1-1 .7l-.2 .1M296.1 146.1h.1M296.1 142.1l1.9 .3a.96 .96 0 0 1 1 .5M296.1 140.1l1.8 .3a1.04 1.04 0 0 1 1.1 .5M296.1 144.1l1.9 .3a.97 .97 0 0 1 1 .5M297 152a.69 .69 0 0 1 .2 1.1M297 152l.3 .5-.1 .6M297.2 153.1l-.4 .5-.6 .3M297.2 153.1a.69 .69 0 0 1-1 .8"/>
<path d="M297.5 154.4v.6M297.8 141.7v.7M297.8 143.7v.7M297.8 145.7v.6M297.8 147.6v.7M298.4 155.7l.3 .3M299 144.9v.6M299 142.9v.6M299 140.9v.6M299.1 156.3v49.2M387.1 150.7v78.4M27.8 179.4l-.3 .2v.6l.3 .2"/>
<path d="M27.8 179.4v1M27.8 179.4h.1M28 179h-.1v1.8h.1M107.8 168.3l-43.9 79.2h-31.2M198.2 163.7v65.4M216.8 179.4l-.3 .2v.6l.3 .2M216.8 179.9v.5M216.8 179.4v.5M216.8 179.4h.1M216.8 179.9v.9h.2M217 179h-.2v.9M27.8 180.4h.1"/>
<path d="M28 180.9h4.3M36.3 180.9h11.7M36.5 181.9h.1M36.5 181.5v.4M36.6 182.6v.2a1.94 1.94 0 0 0 1.8 .2h.8l.3-.4M36.6 181.9h.6M36.6 182.6h2.9M36.6 181.1v1.5M37.2 181.5h.2M37.2 181.5h-.7M37.2 181.9h1.5M37.4 181.4h.1"/>
<path d="M37.4 181.3v.1M37.4 181.7l.2 .2h.8M37.4 181.2h.1M37.4 181.7h1.2M37.4 181.1v.1M37.4 181.4v.3M37.4 181.2v.1M37.5 181.2h.5M37.5 181.4h.5M37.5 181.2l.1 .1M37.5 181.2l-.1 .1M37.6 181.3h.1"/>
<path d="M37.6 181.4h.1M37.6 181.4h-.1M37.6 181.3v.1M37.7 181.4h.3M37.7 181.3v.1M37.9 181.9h-.7M38 181.2h.5M38 181.4h.5M38 181.2l-.3 .1M38 181.2l.3 .1M38 181.9h.7M38.3 181.3h.1"/>
<path d="M38.3 181.4h.1M38.3 181.3v.1M38.3 181.4h-.3M38.4 181.4h.1M38.4 181.3v.1M38.5 181.2h.1M38.5 181.4h.1M38.5 181.2l-.1 .1M38.5 181.2l.2 .1M38.6 181.7l-.2 .2M38.6 181.1v.1M38.6 181.4v.3"/>
<path d="M38.6 181.2l.1 .1M38.7 181.4h-.1M38.7 181.3v.1M38.7 181.4h-.2M38.7 181.3h.1M38.7 181.4h.1M38.7 181.5h.8M38.7 181.9h.8M38.7 181.5h-.1M38.7 181.5h.7M39.4 181.5h.1M39.4 181.9h.1"/>
<path d="M39.4 181.5v.4M39.4 181.9h-.7M39.5 181.5v.4M39.5 181.9h.1M39.5 181.5h.1M39.5 181.1v.4M39.5 181.9v.7M216.8 180.4h.1M217 180.9h4.3M225.3 180.9h11.7M225.5 181.9h.1M225.5 181.5v.4"/>
<path d="M225.5 182.6v.2a1.94 1.94 0 0 0 1.9 .2h.8l.2-.4M225.5 181.9h.7M225.5 182.6h2.9M225.5 181.1v1.5M226.2 181.5h.2M226.2 181.5h-.7M226.2 181.9h1.4M226.3 181.4h.1M226.3 181.3v.1M226.4 181.4h.1M226.4 181.2h.5M226.4 181.2l-.1 .1"/>
<path d="M226.4 181.4h.5M226.4 181.2l.2 .1M226.6 181.3h.1M226.6 181.4h.1M226.6 181.4h-.2M226.6 181.3v.1M226.6 181.4h.3M226.8 181.9h-.6M226.9 181.2h.6M226.9 181.4h.6M226.9 181.2l-.3 .1M226.9 181.2l.3 .1"/>
<path d="M227 181.9h.6M227.2 181.3h.1M227.2 181.4h.1M227.2 181.3v.1M227.2 181.4h-.3M227.3 181.4h.2M227.3 181.3v.1M227.5 181.2h.1M227.5 181.4h.1M227.5 181.2l-.2 .1M227.5 181.2l.1 .1M227.6 181.7h-1.2l.1 .2h.8"/>
<path d="M227.6 181.7l-.2 .2M227.6 181.5h.1M227.6 181.1v.1M227.6 181.4v.3M227.6 181.2v.1M227.6 181.4h.1M227.6 181.3v.1M227.6 181.4h-.1M227.6 181.3h.1M227.6 181.5h.8M227.6 181.9h.8M227.6 181.5h.7"/>
<path d="M228.3 181.9h.1M228.3 181.5v.4M228.3 181.9h-.7M228.4 181.9h.1M228.4 181.5h-.1M228.4 181.5v.4M228.4 181.1v1.5M36.3 217.5h141.6M36.3 205.5h141.6M36.3 206h141.6M36.3 217h141.6M46.3 217.5v1h-9v9h-1"/>
<path d="M97.1 217.5v.5l3 3h14l3-3v-.5M98 217.5l.1 .1 .2-.1M116 217.5l.1 .1 .2-.1M167.9 217.5v1h9v9h1M225.3 217.5h141.6M225.3 205.5h141.6M225.3 206h141.6M225.3 217h141.6M235.3 217.5v1h-9v9h-1M286.1 217.5v.5l3 3h14l3-3v-.5M286.9 217.5l.2 .1 .1-.1M304.9 217.5l.2 .1 .1-.1"/>
<path d="M356.9 217.5v1h9v9h1M32.8 229.1h3M178.4 229.1h3M182.4 229.1h16.8M197.6 225.8h1.1l-.5 3.3zM221.8 229.1h3M226.4 233l3.3-.5v1zM226.4 233h139.4M362.5 232.5l3.3 .5-3.3 .5zM367.4 229.1h3M371.4 229.1h16.7M386.6 225.8h1l-.5 3.3z"/>
<path d="M390.1 258.9v15.9M285.5 269.1h1.5M285.5 267.6h1.5M286.3 266.9v1.4M312.3 269.1h1.5M312.3 267.6h1.5M313.1 266.8v1.5"/>
<circle cx="38" cy="141.1" r=".42"/>
<circle cx="38" cy="141.1" r=".34"/>
<circle cx="38" cy="141.1" r=".4"/>
<circle cx="38" cy="141.1" r=".5"/>
<circle cx="227" cy="141.1" r=".42"/>
<circle cx="227" cy="141.1" r=".34"/>
<circle cx="227" cy="141.1" r=".4"/>
<circle cx="227" cy="141.1" r=".5"/>
<circle cx="38" cy="171.1" r=".42"/>
<circle cx="38" cy="171.1" r=".34"/>
<circle cx="38" cy="171.1" r=".4"/>
<circle cx="38" cy="171.1" r=".5"/>
<circle cx="227" cy="171.1" r=".42"/>
<circle cx="227" cy="171.1" r=".34"/>
<circle cx="227" cy="171.1" r=".4"/>
<circle cx="227" cy="171.1" r=".5"/>
</g>
<g fill="none" stroke="#c0c0c0" stroke-width=".25">
<path d="M10 5h395v287h-395zM15 10h385v277h-385zM57.5 5v5M95.5 10v10.5h-80.5M107.5 5v5M157.5 5v5M207.5 5v10M257.5 5v5M307.5 5v5M357.5 5v5M10 48.5h5M400 48.5h5"/>
<path d="M10 98.5h5M400 98.5h5M10 148.5h10M395 148.5h10M10 198.5h5M400 198.5h5M325 239.1v47.9M400 239.1h-119.5v47.9M10 248.5h5M280.5 252.4h44.5M306.9 244.7l8.5-1v6.3l-8.5-1zM325 258.9h75"/>
<path d="M400 248.5h5M280.5 274.8h119.5M280.5 271.1h44.5M307.5 271.1v20.9M324.8 268.1h75.2M364.6 274.8v6.1M382 274.8v12.2M57.5 287v5M107.5 287v5M157.5 287v5M207.5 282v10M257.5 287v5"/>
<path d="M280.5 280.9h119.5M357.5 287v5"/>
<circle cx="19.7" cy="13.7" r="2.86"/>
<circle cx="297.1" cy="246.9" r="2.17"/>
<circle cx="297.1" cy="246.9" r="3.2"/>
</g>
<path d="M293.1 246.9h8M297.1 250.9v-8" fill="none" stroke="#c0c0c0" stroke-width=".25" stroke-dasharray="15.2 1.3 1.3 1.3" stroke-dashoffset="13.1"/>
<path d="M305.6 246.9h11.1" fill="none" stroke="#c0c0c0" stroke-width=".25" stroke-dasharray="15.2 1.3 1.3 1.3" stroke-dashoffset="11.6"/>
<g fill="#000">
<path d="M106.1 104.7h1l-.5 3.3zM106.6 74.6l.5 3.3h-1zM197.6 225.8h1.1l-.5 3.3zM198.2 105.8l.5 3.3h-1.1zM150.3 102.5l.9 .4-1.6 2.9zM107.6 168a.34 .34 0 0 0 0 .5 .34 .34 0 0 0 .5 0 .34 .34 0 0 0-.1-.5l-.2 .3 .2-.3zM387.1 51.8l.5 3.3h-1zM386.6 225.8h1l-.5 3.3zM235.6 75.5l1 .2-1.3 3.1z"/>
<path d="M362.5 232.5l3.3 .5-3.3 .5zM226.4 233l3.3-.5v1z"/>
</g>
<text font-size="4.8" x="17.9" y="15.5">C</text>
<g font-size="4.7">
<text x="179.5" y="25.6">Open position</text>
<text x="248.2" y="28.2">Compressed position</text>
<text x="97.7" y="89">334 mm</text>
<text x="81.3" y="94.5">Approximate distance</text>
<text x="381.9" y="149.7">1772</text>
<text x="193" y="162.7">1233</text>
<text x="297.3" y="232">1394</text>
<text x="32.3" y="246.5">Example Only</text>
</g>
<text font-size="4.1" x="328.7" y="244">Plastic Hub Catalunya</text>
<text font-size="3.7" x="24.5" y="14.8">COPYRIGHT: This drawing is confidential</text>
<g font-size="3.4">
<text x="394.8" y="274.2">A3</text>
<text x="391.7" y="280.4">1:10</text>
</g>
<text font-size="2.7" x="24.9" y="18.4">It must not be copied or disclosed without written consent</text>
<g font-size="2.5">
<text x="32.7" y="8.3">1</text>
<text x="82.7" y="8.3">2</text>
<text x="132.9" y="8.3">3</text>
<text x="182.7" y="8.3">4</text>
<text x="232.7" y="8.3">5</text>
<text x="282.8" y="8.3">6</text>
<text x="333" y="8.4">7</text>
<text x="382.8" y="8.3">8</text>
<text x="11.6" y="25.7">A</text>
<text x="401.7" y="25.3">A</text>
<text x="11.8" y="73">B</text>
<text x="401.8" y="75">B</text>
<text x="11.6" y="123.2">C</text>
<text x="401.5" y="125">C</text>
<text x="11.5" y="173.7">D</text>
<text x="401.6" y="174.6">D</text>
<text x="11.8" y="223">E</text>
<text x="401.6" y="223.7">E</text>
<text x="285.3" y="241.8">THIRD ANGLE PROJECTION</text>
<text x="328.7" y="248">Catalunya</text>
<text x="328.7" y="250.8">Email cgoflyn@gmail.com</text>
<text x="282.5" y="255.3">UNLESS OTHERWISE SPECIFIED</text>
<text x="328.7" y="256.4">https://www.instagram.com/plastichubcat/</text>
<text x="282.5" y="258.1">DIMENSIONS ARE IN MILLIMETERS</text>
<text x="282.5" y="260.9">TOLERANCES ARE:</text>
<text x="325.8" y="261.3">PART NO:</text>
<text x="390.8" y="261.4">REV.</text>
<text x="284.1" y="264.5">LINEAR</text>
<text x="310.3" y="265.3">ANGULAR</text>
<text x="11.8" y="274.3">F</text>
<text x="285.7" y="274.1">APPROVALS</text>
<text x="313.5" y="274">DATE</text>
<text x="325.7" y="270.5">PART NAME:</text>
<text x="390.8" y="270.7">SIZE:</text>
<text x="401.6" y="272.7">F</text>
<text x="281.6" y="278.8">DRAWN</text>
<text x="325.7" y="277.5">MATERIAL:</text>
<text x="365.2" y="277.3">COLOUR:</text>
<text x="382.5" y="277.2">SCALE:</text>
<text x="281.7" y="285.5">CHECKED</text>
<text x="325.6" y="283.5">DRAWING FILE:</text>
<text x="382.5" y="284.8">SHEET 2 OF 4</text>
<text x="32.8" y="290.2">1</text>
<text x="83.1" y="290.3">2</text>
<text x="132.8" y="290.3">3</text>
<text x="183.1" y="290.2">4</text>
<text x="233.5" y="290.2">5</text>
<text x="282.9" y="290.3">6</text>
<text x="332.8" y="290.2">7</text>
<text x="383" y="290.3">8</text>
</g>
<text font-size="2.1" x="326" y="286.2">Sheetpress-dual_cell</text>
</svg>
